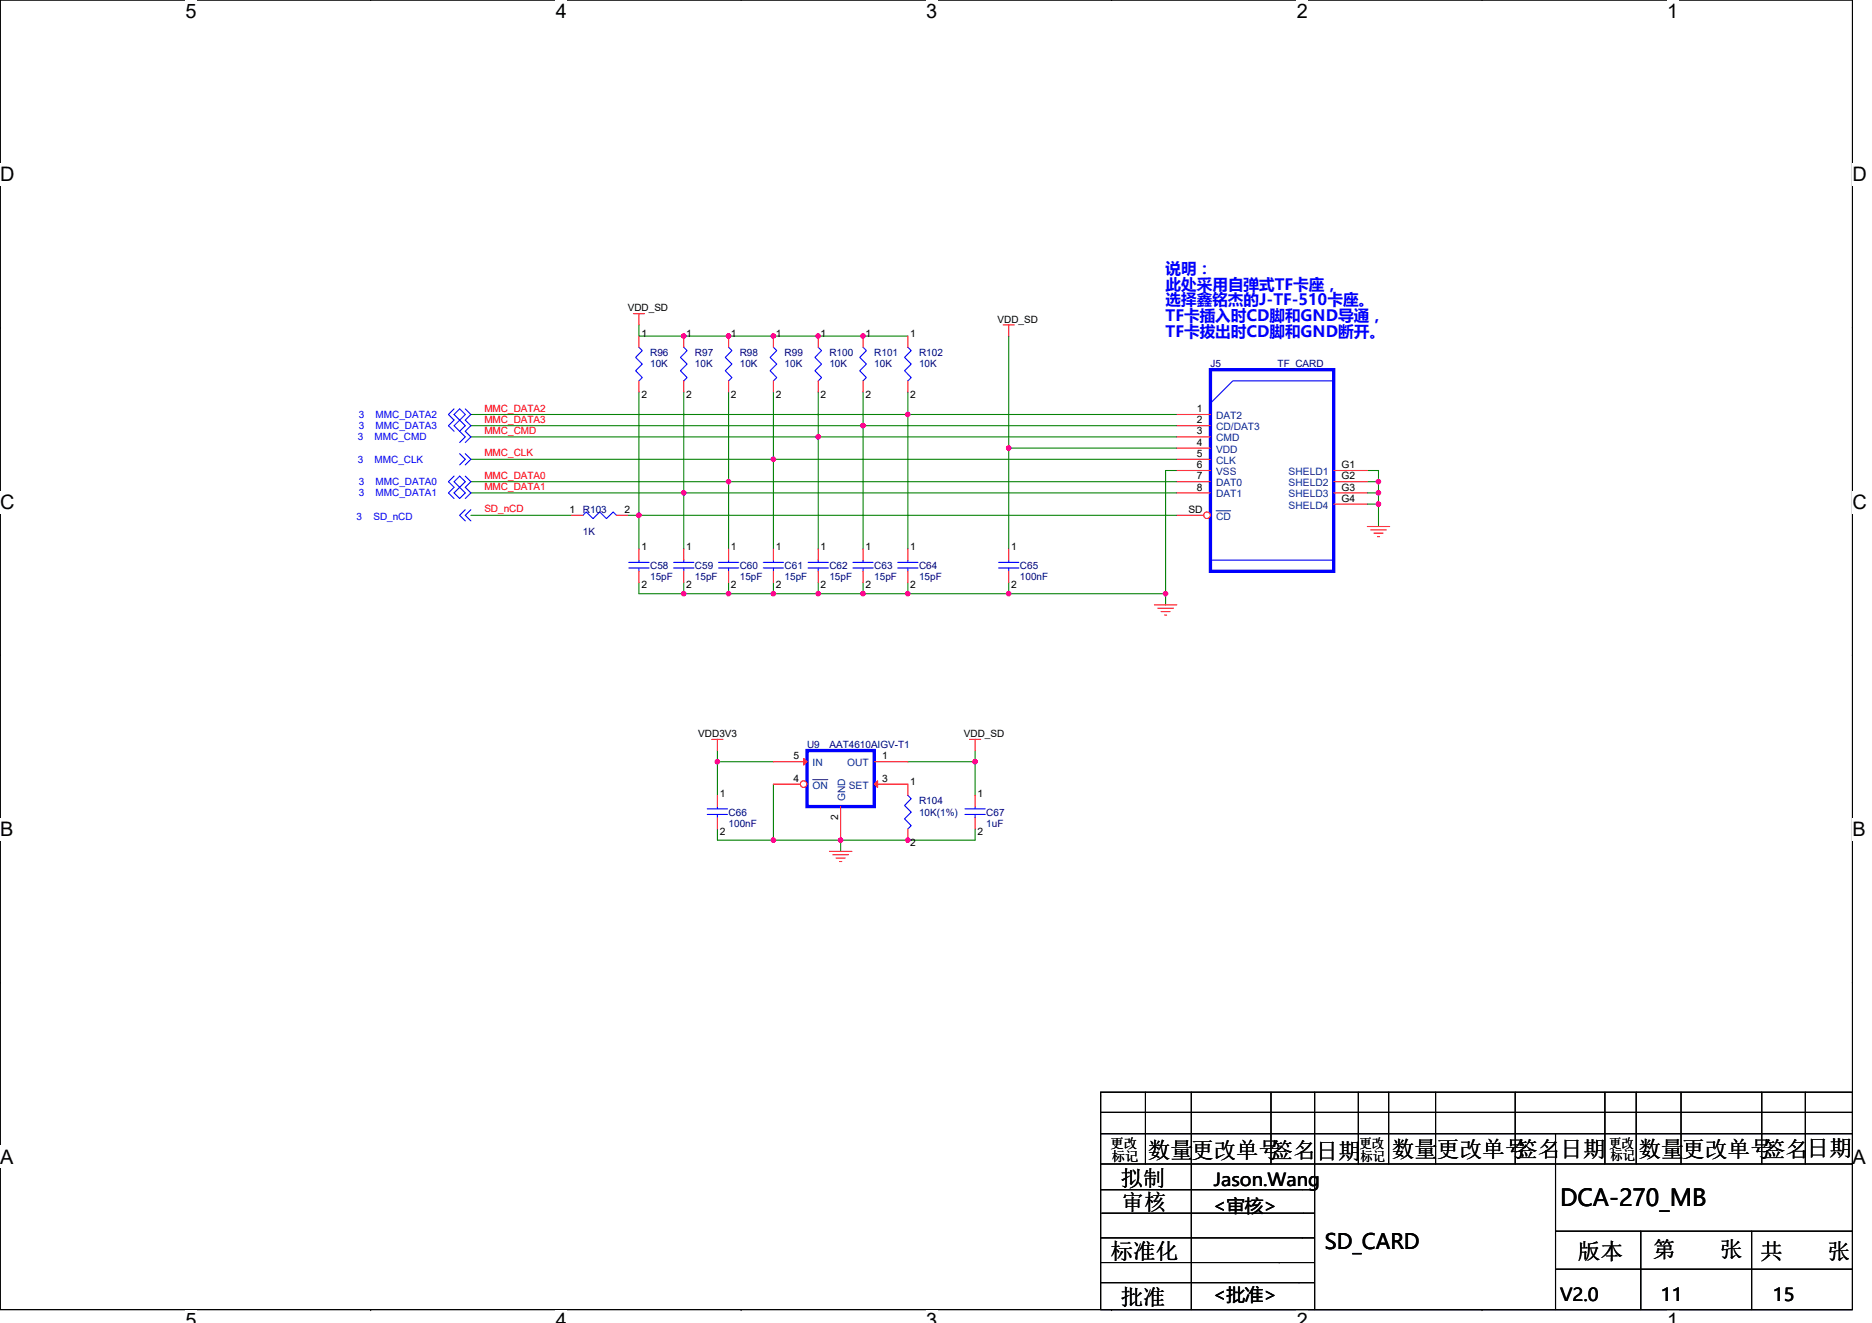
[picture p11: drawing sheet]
<svg xmlns="http://www.w3.org/2000/svg" width="297mm" height="210mm" viewBox="0 0 297 210" stroke-linecap="round" stroke-linejoin="round" font-family="sans-serif">
<path d="M0 0h293.9v207.9h-293.9z" fill="none" stroke="#000" stroke-width=".17"/>
<g fill="#fff">
<path d="M29.4 0h1.8v3.5h-1.8z"/>
<path d="M29.4 207.9h1.8v2h-1.8z"/>
</g>
<path d="M58.8 0h.1M58.8 207.9h.1" fill="none" stroke="#000" stroke-width=".17"/>
<g fill="#fff">
<path d="M88.2 0h1.8v3.5h-1.8z"/>
<path d="M88.2 207.9h1.8v2h-1.8z"/>
</g>
<path d="M117.6 0h.1M117.6 207.9h.1" fill="none" stroke="#000" stroke-width=".17"/>
<g fill="#fff">
<path d="M147 0h1.7v3.5h-1.7z"/>
<path d="M147 207.9h1.7v2h-1.7z"/>
</g>
<path d="M176.4 0h.1M176.4 207.9h.1" fill="none" stroke="#000" stroke-width=".17"/>
<g fill="#fff">
<path d="M205.8 0h1.7v3.5h-1.7z"/>
<path d="M205.8 207.9h1.7v2h-1.7z"/>
</g>
<path d="M235.2 0h.1M235.2 207.9h.1" fill="none" stroke="#000" stroke-width=".17"/>
<g fill="#fff">
<path d="M264.5 0h1.8v3.5h-1.8z"/>
<path d="M264.5 207.9h1.8v2h-1.8z"/>
<path d="M0 26h2.3v3.5h-2.3z"/>
<path d="M293.9 26h2.3v3.5h-2.3z"/>
<path d="M0 77.9h2.3v3.5h-2.3z"/>
<path d="M293.9 77.9h2.3v3.5h-2.3z"/>
</g>
<path d="M0 52h.1M293.9 52h.1" fill="none" stroke="#000" stroke-width=".17"/>
<g fill="#fff">
<path d="M0 129.9h2.1v3.5h-2.1z"/>
<path d="M293.9 129.9h2.1v3.5h-2.1z"/>
</g>
<path d="M0 103.9h.1M293.9 103.9h.1" fill="none" stroke="#000" stroke-width=".17"/>
<g fill="#fff">
<path d="M0 181.9h2.2v3.5h-2.2z"/>
<path d="M293.9 181.9h2.2v3.5h-2.2z"/>
</g>
<g fill="none" stroke="#000" stroke-width=".17">
<path d="M0 155.9h.1M293.9 155.9h.1M174.6 176.6h119.3M174.6 179.9h119.3M174.6 173.4h119.3v34.5h-119.3zM181.8 173.4v11.3M189 173.4v34.5M201.7 173.4v11.3M208.6 173.4v34.5M215.5 173.4v11.3M220.3 173.4v11.3M227.8 173.4v11.3"/>
<path d="M240.4 173.4v11.3M246.8 179.9v28M254.7 173.4v11.3M259.6 173.4v11.3M266.7 173.4v11.3M279.5 173.4v11.3M286.5 173.4v11.3M174.6 184.7h119.3M208.6 192.6h-33.8M208.6 188.8h-34M208.6 196.5h-34M246.8 195.4h47.1"/>
<path d="M260.3 195.4v12.5M277.9 195.4v12.5M174.6 200.4h28.5M208.6 203.6h-34M208.6 200.4h-5.7M246.8 201.4h47.1"/>
</g>
<g fill="none" stroke="#008000" stroke-width=".17">
<path d="M101.4 51.6v1.7h42.7M160.1 53.3v17.8M74.7 67.6h62.2M74.7 78.2h33.8M74.7 76.5h40.9M74.7 69.3h55.1M74.7 72.9h48M74.7 65.8h69.4M101.4 62.2v19.6M108.5 78.2h78.2M108.5 62.2v16M108.5 78.2v8.9"/>
<path d="M115.6 76.5h71.1M115.6 76.5v10.6M115.6 62.2v14.3M122.7 72.9h64M122.7 72.9v14.2M122.7 62.2v10.7M129.8 69.3h56.9M129.8 62.2v7.1M129.8 69.3v17.8M136.9 67.6h49.8M136.9 62.2v5.4M136.9 67.6v19.5"/>
<path d="M144.1 65.8h42.6M144.1 62.2v3.6M144.1 65.8v21.3M186.7 71.1h-26.6v16M186.7 74.7h-1.7v19.5M217 78.2h1.7v1.8M217 74.7h1.7v1.8M217 76.5h1.7v1.7M74.7 81.8h16M99.6 81.8h1.8M101.4 81.8h85.3M101.4 92.5v1.7h7.1"/>
<path d="M101.4 81.8v5.3M108.5 92.5v1.7M108.5 94.2h7.1M115.6 92.5v1.7M115.6 94.2h7.1M122.7 92.5v1.7M122.7 94.2h7.1M129.8 92.5v1.7M129.8 94.2h7.1M136.9 92.5v1.7M136.9 94.2h7.2M144.1 94.2h16"/>
<path d="M144.1 92.5v1.7M160.1 92.5v1.7M160.1 94.2h24.9M185 94.2v1.8M217 80h1.7v3.6M113.8 119.1v1.8M154.7 119.1v1.8M113.8 120.9v5.3M113.8 131.6v1.7h8.9M113.8 120.9h8.9M122.7 133.3h10.7M122.7 124.5v8.8"/>
<path d="M144.1 120.9h10.6M154.7 131.6v1.7l-21.3 .1v1.7M154.7 120.9v5.3"/>
</g>
<g fill="#f0f" stroke="#f0f" stroke-width=".17">
<circle cx="136.9" cy="67.6" r=".35"/>
<circle cx="129.8" cy="69.3" r=".35"/>
<circle cx="115.6" cy="53.3" r=".35"/>
<circle cx="108.5" cy="53.3" r=".35"/>
<circle cx="129.8" cy="53.3" r=".35"/>
<circle cx="122.7" cy="53.3" r=".35"/>
<circle cx="136.9" cy="53.3" r=".35"/>
<circle cx="113.8" cy="120.9" r=".35"/>
<circle cx="133.4" cy="133.3" r=".35"/>
<circle cx="154.7" cy="120.9" r=".35"/>
<circle cx="160" cy="94.2" r=".35"/>
<circle cx="144" cy="94.2" r=".35"/>
<circle cx="115.6" cy="94.2" r=".35"/>
<circle cx="108.5" cy="94.2" r=".35"/>
<circle cx="129.8" cy="94.2" r=".35"/>
<circle cx="122.7" cy="94.2" r=".35"/>
<circle cx="136.9" cy="94.2" r=".35"/>
<circle cx="184.9" cy="94.2" r=".35"/>
<circle cx="122.7" cy="133.3" r=".35"/>
<circle cx="218.7" cy="76.4" r=".35"/>
<circle cx="218.7" cy="78.2" r=".35"/>
<circle cx="218.7" cy="80" r=".35"/>
<circle cx="144" cy="65.8" r=".35"/>
<circle cx="160" cy="71.1" r=".35"/>
<circle cx="122.7" cy="72.9" r=".35"/>
<circle cx="115.6" cy="76.4" r=".35"/>
<circle cx="108.5" cy="78.2" r=".35"/>
<circle cx="144" cy="133.3" r=".35"/>
<circle cx="101.4" cy="81.8" r=".35"/>
</g>
<g fill="none" stroke="#f00" stroke-width=".17">
<path d="M100.5 49.8h1.8M101.4 49.8v1.8M115.6 53.3v1.8M159.2 51.6h1.7M160.1 51.6v1.7M115.6 60.5v1.7M186.7 65.8h5.4M186.7 67.6h5.4M186.7 69.3h5.4M186.7 71.1h5.4M186.7 72.9h5.4M186.7 74.7h5.4"/>
<path d="M186.7 76.5h5.4M186.7 78.2h5.4M211.6 74.7h5.4M115.6 87.1v1.8M115.6 90.7v1.8M160.1 87.1v1.8M160.1 90.7v1.8M183.2 96h3.5M183.7 96.5h2.5M184.2 97.1h1.5M184.8 97.6h.3M217 83.6h3.5"/>
<path d="M217.5 84.1h2.5M218 84.6h1.5M218.6 85.2h.3M112.9 117.3h1.8M113.8 117.3v1.8M153.8 117.3h1.8M154.7 117.3v1.8M131.6 135.1h3.6M132.1 135.7h2.5M132.7 136.2h1.4M133.2 136.7h.4"/>
</g>
<g fill="none" stroke="#00f" stroke-width=".17">
<path d="M115.6 55.1l.5 .5-1 1.1 1 1.1-1 1 1 1.1-.5 .6M72 75.6l-.8 .9 .8 .8-.8 .9 .8 .9M72 64.9l-.8 .9 .8 .9-.8 .9 .8 .9M72 76.5l.9-.9 .9 .9-.9 .8zM72 78.2l.9-.9 .9 .9-.9 .9zM72 65.8l.9-.9 .9 .9-.9 .9zM72.9 68.5l.9 .8-.9 .9M72.9 72l.9 .9-.9 .9M72.9 66.7l-.9 .9 .9 .9M72.9 66.7l.9 .9-.9 .9M73.8 75.6l.9 .9-.9 .8 .9 .9-.9 .9M73.8 64.9l.9 .9-.9 .9 .9 .9-.9 .9 .9 .8-.9 .9"/>
<path d="M73.8 72l.9 .9-.9 .9M211.6 60.5h-16l-3.5 3.5M73.8 80.9l-.9 .9 .9 .9M74.7 80.9l-.9 .9 .9 .9M114 90.1h3.2M114 89.3h3.2M115.6 88.9v.4M115.6 90.1v.6M158.5 90.1h3.2M158.5 89.3h3.2M160.1 88.9v.4M160.1 90.1v.6"/>
<path d="M192.1 88.9h19.5"/>
</g>
<path d="M192.1 58.7h19.5v32h-19.5z" fill="none" stroke="#00f" stroke-width=".53"/>
<circle cx="191.5" cy="81.8" r=".52" fill="#fff" stroke="#f00" stroke-width=".17"/>
<path d="M211.6 76.5h5.4M211.6 78.2h5.4M122.7 87.1v1.8M122.7 90.7v1.8M186.7 81.8h4.3M211.6 80h5.4M133.4 128v5.4M138.7 120.9h5.4M138.7 124.5h5.4" fill="none" stroke="#f00" stroke-width=".17"/>
<path d="M193 81.1h2.3" fill="none" stroke="#004080" stroke-width=".16"/>
<path d="M121.1 90.1h3.2M121.1 89.3h3.2M122.7 88.9v.4M122.7 90.1v.6" fill="none" stroke="#00f" stroke-width=".17"/>
<path d="M128.1 119.1h10.6v8.9h-10.6z" fill="none" stroke="#00f" stroke-width=".53"/>
<path d="M138.7 124.5l.6-.6v1.1z" fill="#f00" stroke="#f00" stroke-width=".17"/>
<circle cx="127.5" cy="124.4" r=".52" fill="#fff" stroke="#f00" stroke-width=".17"/>
<g fill="none" stroke="#f00" stroke-width=".17">
<path d="M101.4 53.3v1.8M108.5 53.3v1.8M122.7 53.3v1.8M129.8 53.3v1.8M136.9 53.3v1.8M144.1 53.3v1.8M101.4 60.5v1.7M108.5 60.5v1.7M122.7 60.5v1.7M129.8 60.5v1.7M136.9 60.5v1.7M144.1 60.5v1.7"/>
<path d="M90.7 81.8h1.8M97.8 81.8h1.8M101.4 87.1v1.8M101.4 90.7v1.8M108.5 87.1v1.8M108.5 90.7v1.8M129.8 87.1v1.8M129.8 90.7v1.8M136.9 87.1v1.8M136.9 90.7v1.8M144.1 87.1v1.8M144.1 90.7v1.8"/>
<path d="M113.8 126.2v1.8M113.8 129.8v1.8M122.7 124.5h4.3M122.7 120.9h5.4M144.1 124.5v1.7M144.1 131.6v1.7M154.7 126.2v1.8M154.7 129.8v1.8"/>
</g>
<path d="M128.9 123.7h2.5" fill="none" stroke="#004080" stroke-width=".16"/>
<path d="M127.5 120.4l.6 .5-.6 .5z" fill="#f00" stroke="#f00" stroke-width=".17"/>
<g fill="none" stroke="#00f" stroke-width=".17">
<path d="M101.4 55.1l.5 .5-1 1.1 1 1.1-1 1 1 1.1-.5 .6M108.5 55.1l.5 .5-1 1.1 1 1.1-1 1 1 1.1-.5 .6M122.7 55.1l.6 .5-1.1 1.1 1.1 1.1-1.1 1 1.1 1.1-.6 .6M129.8 55.1l.6 .5-1.1 1.1 1.1 1.1-1.1 1 1.1 1.1-.6 .6M136.9 55.1l.6 .5-1.1 1.1 1.1 1.1-1.1 1 1.1 1.1-.6 .6M144.1 55.1l.5 .5-1.1 1.1 1.1 1.1-1.1 1 1.1 1.1-.5 .6M92.5 81.8l.5-.5 1.1 1 1.1-1 1 1 1.1-1 .5 .5M99.8 90.1h3.2M99.8 89.3h3.2M101.4 88.9v.4M101.4 90.1v.6M106.9 90.1h3.2"/>
<path d="M106.9 89.3h3.2M108.5 88.9v.4M108.5 90.1v.6M128.2 90.1h3.2M128.2 89.3h3.2M129.8 88.9v.4M129.8 90.1v.6M135.3 90.1h3.3M135.3 89.3h3.3M136.9 88.9v.4M136.9 90.1v.6M142.4 90.1h3.3"/>
<path d="M142.4 89.3h3.3M144.1 88.9v.4M144.1 90.1v.6M112.2 129.3h3.2M112.2 128.4h3.2M113.8 128v.4M113.8 129.3v.5M144.1 126.2l.5 .6-1.1 1 1.1 1.1-1.1 1.1 1.1 1-.5 .6M153.1 129.3h3.2M153.1 128.4h3.2M154.7 128v.4M154.7 129.3v.5"/>
</g>
<g fill="#f0f" stroke="#f0f" stroke-width=".17">
<circle cx="136.9" cy="67.6" r=".35"/>
<circle cx="129.8" cy="69.3" r=".35"/>
<circle cx="115.6" cy="53.3" r=".35"/>
<circle cx="108.5" cy="53.3" r=".35"/>
<circle cx="129.8" cy="53.3" r=".35"/>
<circle cx="122.7" cy="53.3" r=".35"/>
<circle cx="136.9" cy="53.3" r=".35"/>
<circle cx="113.8" cy="120.9" r=".35"/>
<circle cx="133.4" cy="133.3" r=".35"/>
<circle cx="154.7" cy="120.9" r=".35"/>
<circle cx="160" cy="94.2" r=".35"/>
<circle cx="144" cy="94.2" r=".35"/>
<circle cx="115.6" cy="94.2" r=".35"/>
<circle cx="108.5" cy="94.2" r=".35"/>
<circle cx="129.8" cy="94.2" r=".35"/>
<circle cx="122.7" cy="94.2" r=".35"/>
<circle cx="136.9" cy="94.2" r=".35"/>
<circle cx="184.9" cy="94.2" r=".35"/>
<circle cx="122.7" cy="133.3" r=".35"/>
<circle cx="218.7" cy="76.4" r=".35"/>
<circle cx="218.7" cy="78.2" r=".35"/>
<circle cx="218.7" cy="80" r=".35"/>
<circle cx="144" cy="65.8" r=".35"/>
<circle cx="160" cy="71.1" r=".35"/>
<circle cx="122.7" cy="72.9" r=".35"/>
<circle cx="115.6" cy="76.4" r=".35"/>
<circle cx="108.5" cy="78.2" r=".35"/>
<circle cx="144" cy="133.3" r=".35"/>
<circle cx="101.4" cy="81.8" r=".35"/>
</g>
<text font-size="3.7" x="247.5" y="191.5">DCA-270_MB</text>
<g font-size="3.5">
<text x="182.1" y="183.8">数量更改单号签名</text>
<text x="208.8" y="184">日期</text>
<text x="220.9" y="183.6">数量</text>
<text x="228" y="183.6">更改单号</text>
<text x="240.4" y="183.6">签名</text>
<text x="247.5" y="183.6">日期</text>
<text x="260" y="183.6">数量</text>
<text x="266.9" y="183.6">更改单号签名</text>
<text x="286.7" y="183.5">日期</text>
<text x="177.8" y="188.3">拟制</text>
<text x="178" y="192">审核</text>
<text x="176.2" y="199.8">标准化</text>
<text x="250.4" y="199.8">版本</text>
<text x="262.3" y="199.5">第　　张</text>
<text x="279.4" y="199.8">共　　张</text>
<text x="177.8" y="207.1">批准</text>
</g>
<text font-size="3.4" x="210.2" y="198.2">SD_CARD</text>
<g font-size="3.2">
<text x="29.4" y="2.8">5</text>
<text x="88.2" y="2.8">4</text>
<text x="147" y="2.8">3</text>
<text x="205.8" y="2.8">2</text>
<text x="264.5" y="2.8">1</text>
<text x="0" y="28.8">D</text>
<text x="293.9" y="28.8">D</text>
<text x="0" y="80.8">C</text>
<text x="293.9" y="80.8">C</text>
<text x="0" y="132.7">B</text>
<text x="293.9" y="132.7">B</text>
<text x="0" y="184.7">A</text>
<text x="293.9" y="184.7">A</text>
<text x="29.4" y="210.7">5</text>
<text x="88.2" y="210.7">4</text>
<text x="147" y="210.7">3</text>
<text x="205.8" y="210.7">2</text>
<text x="264.5" y="210.7">1</text>
</g>
<g font-size="2.8">
<text x="192.6" y="188.2">Jason.Wang</text>
<text x="192.4" y="192.3">&lt;审核&gt;</text>
<text x="192.4" y="206.5">&lt;批准&gt;</text>
<text x="247.5" y="206.5">V2.0</text>
<text x="263.5" y="206.5">11</text>
<text x="281.3" y="206.5">15</text>
</g>
<g font-size="2.5" fill="#00f">
<text x="185" y="43.5">说明：</text>
<text x="185" y="46">此处采用自弹式TF卡座，</text>
<text x="185" y="48.5">选择鑫铭杰的J-TF-510卡座。</text>
<text x="185" y="50.9">TF卡插入时CD脚和GND导通，</text>
<text x="185" y="53.4">TF卡拔出时CD脚和GND断开。</text>
</g>
<g font-size="2.1">
<text x="176.2" y="182.2">更改</text>
<text x="176.4" y="184.3">标记</text>
<text x="215.7" y="182.2">更改</text>
<text x="215.9" y="184.3">标记</text>
<text x="255.4" y="182.2">更改</text>
<text x="255.5" y="184.1">标记</text>
</g>
<g font-size="1.6">
<text x="99.6" y="49.4">VDD_SD</text>
<text x="101.8" y="53.5">1</text>
<text x="108.9" y="53.5">1</text>
<text x="116" y="53.5">1</text>
<text x="123.1" y="53.5">1</text>
<text x="130.2" y="53.5">1</text>
<text x="137.3" y="53.5">1</text>
<text x="144.4" y="53.5">1</text>
<text x="158.3" y="51.2">VDD_SD</text>
<text x="101.8" y="63.1">2</text>
<text x="108.9" y="63.1">2</text>
<text x="116" y="63.1">2</text>
<text x="123.1" y="63.1">2</text>
<text x="130.2" y="63.1">2</text>
<text x="137.3" y="63.1">2</text>
<text x="144.4" y="63.1">2</text>
<text x="189.9" y="65.4">1</text>
<text x="189.9" y="67.2">2</text>
<text x="189.9" y="69">3</text>
<text x="189.9" y="70.7">4</text>
<text x="189.9" y="72.5">5</text>
<text x="189.9" y="74.3">6</text>
<text x="189.9" y="76.1">7</text>
<text x="189.9" y="77.9">8</text>
<text x="212.9" y="74.3">G1</text>
<text x="212.9" y="76.1">G2</text>
<text x="212.9" y="77.9">G3</text>
<text x="90.4" y="81.4">1</text>
<text x="99.1" y="81.4">2</text>
<text x="188.6" y="81.4">SD</text>
<text x="212.9" y="79.6">G4</text>
<text x="101.8" y="87.3">1</text>
<text x="108.9" y="87.3">1</text>
<text x="116" y="87.3">1</text>
<text x="123.1" y="87.3">1</text>
<text x="130.2" y="87.3">1</text>
<text x="137.3" y="87.3">1</text>
<text x="144.4" y="87.3">1</text>
<text x="160.4" y="87.3">1</text>
<text x="101.8" y="93.4">2</text>
<text x="108.9" y="93.4">2</text>
<text x="116" y="93.4">2</text>
<text x="123.1" y="93.4">2</text>
<text x="130.2" y="93.4">2</text>
<text x="137.3" y="93.4">2</text>
<text x="144.4" y="93.4">2</text>
<text x="160.4" y="93.4">2</text>
<text x="110.8" y="117">VDD3V3</text>
<text x="152.9" y="117">VDD_SD</text>
<text x="125.9" y="120.5">5</text>
<text x="125.9" y="124.1">4</text>
<text x="140" y="120.5">1</text>
<text x="140" y="124.1">3</text>
<text x="144.4" y="124.7">1</text>
<text x="114.2" y="126.4">1</text>
<text x="133" y="130.2" transform="rotate(-90 133 130.2)">2</text>
<text x="155.1" y="126.4">1</text>
<text x="114.2" y="132.5">2</text>
<text x="144.4" y="134.3">2</text>
<text x="155.1" y="132.5">2</text>
</g>
<g font-size="1.6" fill="#000080">
<text x="103.2" y="56.5">R96</text>
<text x="103.2" y="58.3">10K</text>
<text x="110.3" y="56.5">R97</text>
<text x="110.3" y="58.3">10K</text>
<text x="117.4" y="56.5">R98</text>
<text x="117.4" y="58.3">10K</text>
<text x="124.5" y="56.5">R99</text>
<text x="124.5" y="58.3">10K</text>
<text x="131.6" y="56.5">R100</text>
<text x="131.6" y="58.3">10K</text>
<text x="138.7" y="56.5">R101</text>
<text x="138.7" y="58.3">10K</text>
<text x="145.8" y="56.5">R102</text>
<text x="145.8" y="58.3">10K</text>
<text x="192.1" y="58.3">J5</text>
<text x="202.7" y="58.3">TF_CARD</text>
<text x="92.5" y="81.4">R103</text>
<text x="92.5" y="85">1K</text>
<text x="103.2" y="90.3">C58</text>
<text x="103.2" y="92.1">15pF</text>
<text x="110.3" y="90.3">C59</text>
<text x="110.3" y="92.1">15pF</text>
<text x="117.4" y="90.3">C60</text>
<text x="117.4" y="92.1">15pF</text>
<text x="124.5" y="90.3">C61</text>
<text x="124.5" y="92.1">15pF</text>
<text x="131.6" y="90.3">C62</text>
<text x="131.6" y="92.1">15pF</text>
<text x="138.7" y="90.3">C63</text>
<text x="138.7" y="92.1">15pF</text>
<text x="145.8" y="90.3">C64</text>
<text x="145.8" y="92.1">15pF</text>
<text x="161.8" y="90.3">C65</text>
<text x="161.8" y="92.1">100nF</text>
<text x="128.1" y="118.8">U9</text>
<text x="131.6" y="118.8">AAT4610AIGV-T1</text>
<text x="115.6" y="129.4">C66</text>
<text x="115.6" y="131.2">100nF</text>
<text x="145.8" y="127.7">R104</text>
<text x="145.8" y="129.4">10K(1%)</text>
<text x="156.5" y="129.4">C67</text>
<text x="156.5" y="131.2">1uF</text>
</g>
<g font-size="1.6" fill="#f00">
<text x="76.9" y="65.3">MMC_DATA2</text>
<text x="76.9" y="67.1">MMC_DATA3</text>
<text x="76.9" y="68.9">MMC_CMD</text>
<text x="76.9" y="72.4">MMC_CLK</text>
<text x="76.9" y="76">MMC_DATA0</text>
<text x="76.9" y="77.8">MMC_DATA1</text>
<text x="76.9" y="81.3">SD_nCD</text>
</g>
<g font-size="1.6" fill="#00f">
<text x="56.8" y="69.9">3</text>
<text x="56.9" y="66.3">3</text>
<text x="56.9" y="68.1">3</text>
<text x="59.4" y="69.9">MMC_CMD</text>
<text x="59.6" y="66.3">MMC_DATA2</text>
<text x="59.6" y="68.1">MMC_DATA3</text>
<text x="56.8" y="73.4">3</text>
<text x="56.9" y="77">3</text>
<text x="59.4" y="73.4">MMC_CLK</text>
<text x="59.6" y="77">MMC_DATA0</text>
<text x="56.6" y="82.5">3</text>
<text x="56.9" y="78.8">3</text>
<text x="59.2" y="82.5">SD_nCD</text>
<text x="59.6" y="78.8">MMC_DATA1</text>
</g>
<g font-size="1.6" fill="#004080">
<text x="193" y="66.5">DAT2</text>
<text x="193" y="68.3">CD/DAT3</text>
<text x="193" y="70.1">CMD</text>
<text x="193" y="71.8">VDD</text>
<text x="193" y="73.6">CLK</text>
<text x="193" y="75.4">VSS</text>
<text x="193" y="77.2">DAT0</text>
<text x="204.5" y="75.4">SHELD1</text>
<text x="204.5" y="77.2">SHELD2</text>
<text x="193" y="79">DAT1</text>
<text x="193" y="82.5">CD</text>
<text x="204.5" y="79">SHELD3</text>
<text x="204.5" y="80.7">SHELD4</text>
<text x="128.9" y="125.2">ON</text>
<text x="128.9" y="121.6">IN</text>
<text x="134.4" y="121.6">OUT</text>
<text x="134.7" y="125.2">SET</text>
<text x="134.1" y="127.1" transform="rotate(-90 134.1 127.1)">GND</text>
</g>
</svg>
